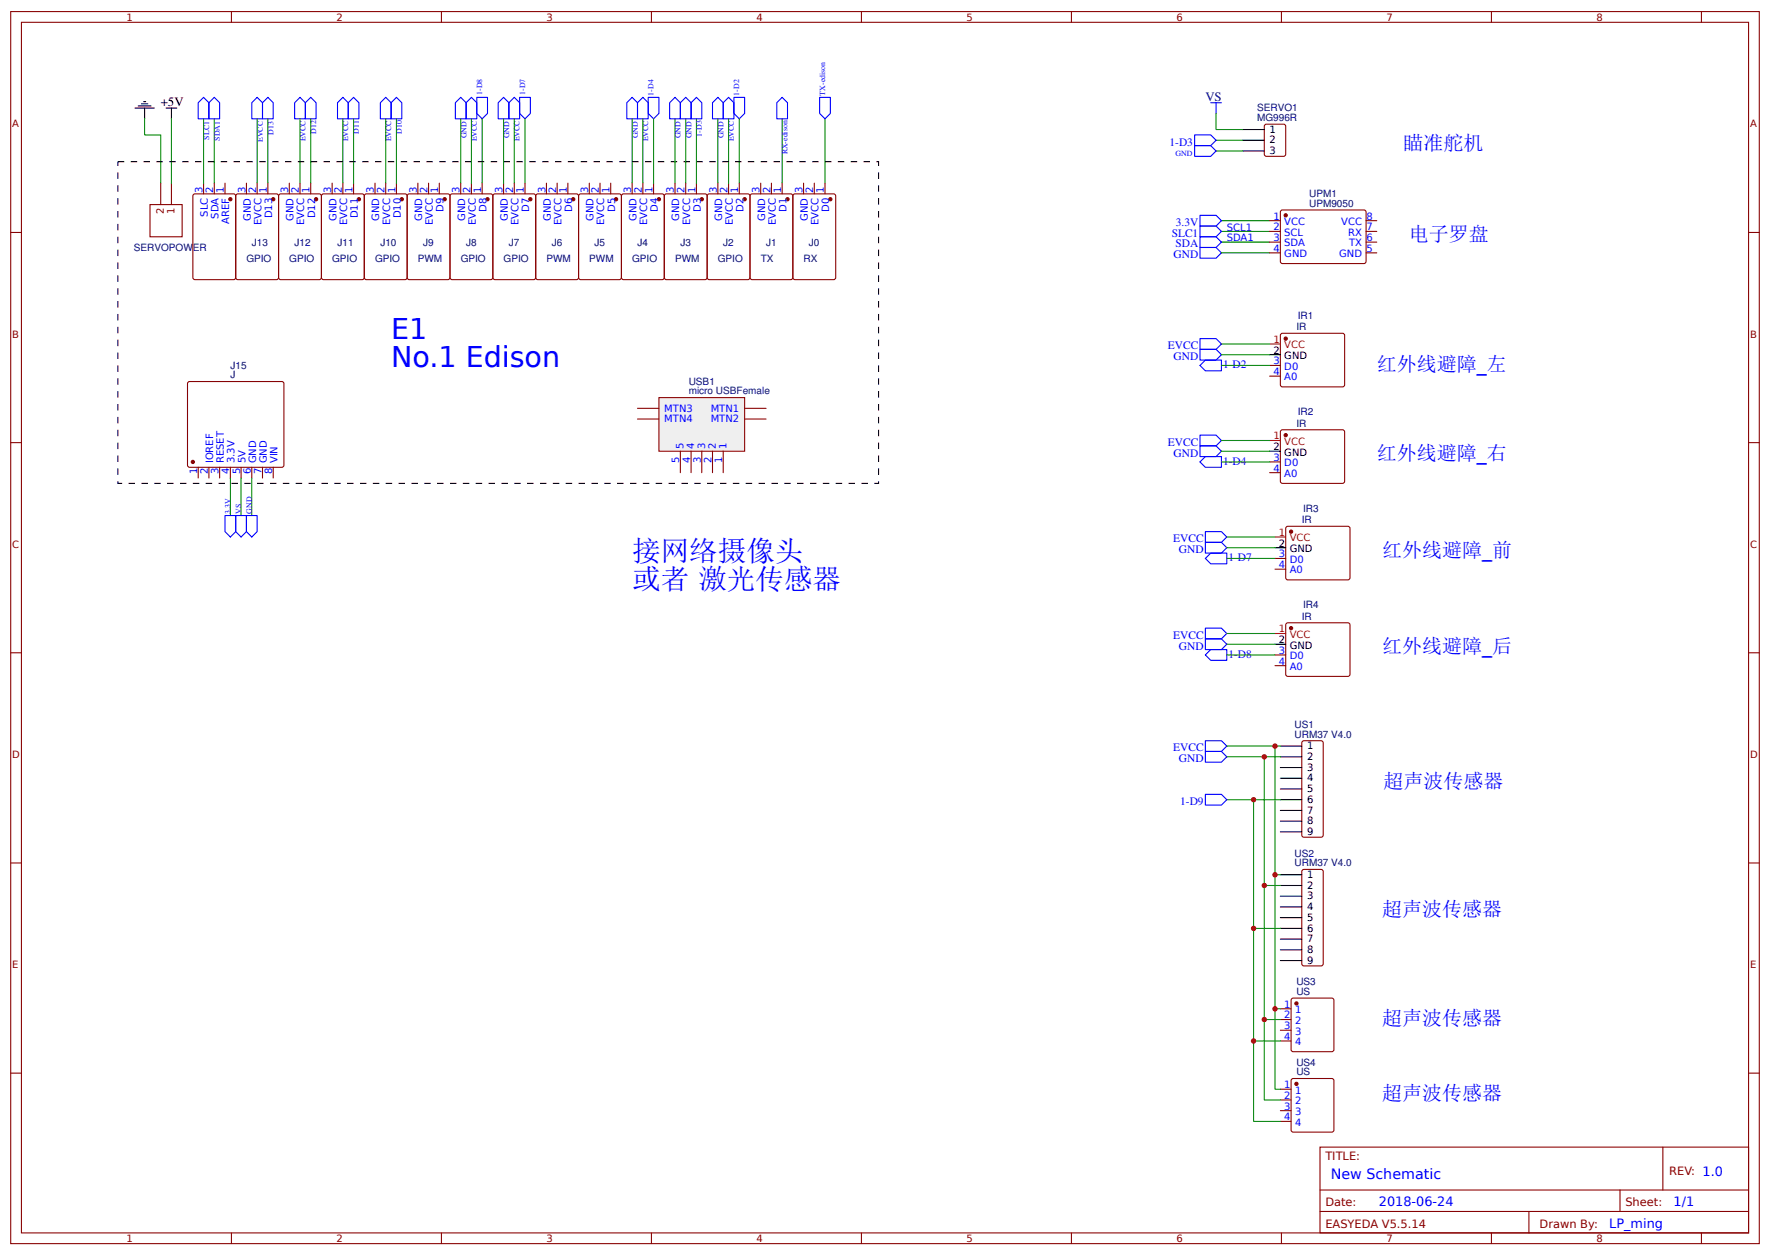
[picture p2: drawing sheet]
<svg xmlns="http://www.w3.org/2000/svg" width="437mm" height="310mm" viewBox="0 0 437 310" stroke-linecap="round" stroke-linejoin="round" font-family="sans-serif">
<g fill="none" stroke="#800" stroke-width=".26">
<path d="M2.6 2.9h431.8v304h-431.8zM5.3 5.5h426.5v298.7h-426.5zM57.1 2.9v2.6M109 2.9v2.6M160.9 2.9v2.6M212.7 2.9v2.6M264.6 2.9v2.6M316.4 2.9v2.6M368.3 2.9v2.6M420.2 2.9v2.6M312.3 30.9l.4-.3h4.3l.4 .3 .1 7.1-.3 .5-4.5 .1-.4-.3zM2.6 57.4h2.7"/>
<path d="M47.9 47.9l9.8-.1 .4 .3 .1 20.4-.3 .4-9.7 .1-.5-.3-.1-20.3zM50.3 45.2v2.6M52.9 45.2v2.6M55.6 45.2v2.6M58.3 48.1l.4-.3h9.6l.4 .3 .1 20.4-.3 .4-9.8 .1-.4-.3zM60.9 45.2v2.6M63.5 45.2v2.6M66.1 45.2v2.6M69.1 47.9l9.7-.1 .5 .3 .1 20.4-.3 .4-9.8 .1-.4-.3-.1-20.3zM71.4 45.2v2.6M74.1 45.2v2.6M76.7 45.2v2.6"/>
<path d="M79.6 47.9l9.8-.1 .5 .3 .1 20.4-.3 .4-9.8 .1-.5-.3v-20.3zM82 45.2v2.6M84.7 45.2v2.6M87.3 45.2v2.6M90 48.1l.5-.3h9.5l.5 .3v20.4l-.2 .4-9.8 .1-.5-.3zM92.6 45.2v2.6M95.2 45.2v2.6M97.9 45.2v2.6M100.8 47.9l9.8-.1 .5 .3v20.4l-.2 .4-9.8 .1-.5-.3-.1-20.3zM103.2 45.2v2.6M105.8 45.2v2.6M108.5 45.2v2.6"/>
<path d="M111.4 47.9l9.8-.1 .4 .3 .1 20.4-.3 .4-9.7 .1-.5-.3-.1-20.3zM113.8 45.2v2.6M116.4 45.2v2.6M119.1 45.2v2.6M121.8 48.1l.4-.3h9.6l.4 .3 .1 20.4-.3 .4-9.8 .1-.4-.3zM124.4 45.2v2.6M127 45.2v2.6M129.6 45.2v2.6M132.6 47.9l9.7-.1 .5 .3 .1 20.4-.3 .4-9.8 .1-.4-.3-.1-20.3zM134.9 45.2v2.6M137.6 45.2v2.6M140.2 45.2v2.6"/>
<path d="M143.1 47.9l9.8-.1 .5 .3 .1 20.4-.3 .4-9.8 .1-.5-.3v-20.3zM145.5 45.2v2.6M148.2 45.2v2.6M150.8 45.2v2.6M153.7 47.9l9.8-.1 .5 .3v20.4l-.2 .4-9.8 .1-.5-.3v-20.3zM156.1 45.2v2.6M158.7 45.2v2.6M161.4 45.2v2.6M164.3 47.9l9.8-.1 .5 .3v20.4l-.2 .4-9.8 .1-.5-.3-.1-20.3zM166.7 45.2v2.6M169.3 45.2v2.6M172 45.2v2.6"/>
<path d="M174.9 47.9l9.8-.1 .4 .3 .1 20.4-.3 .4-9.7 .1-.5-.3-.1-20.3zM177.3 45.2v2.6M179.9 45.2v2.6M182.6 45.2v2.6M185.3 48.1l.4-.3h9.6l.4 .3 .1 20.4-.3 .4-9.8 .1-.4-.3zM187.9 45.2v2.6M190.5 45.2v2.6M193.1 45.2v2.6M195.9 48.1l.4-.3h9.5l.5 .3 .1 20.4-.3 .4-9.8 .1-.4-.3zM198.4 45.2v2.6M201.1 45.2v2.6M203.7 45.2v2.6"/>
<path d="M313.5 54.5h2.7M313.5 57.1h2.7M313.5 59.7h2.7M316.2 52.1l.5-.3 20.4 .1 .2 .4v12.5l-.5 .2h-20.4l-.2-.5zM337.3 54.5h2.7M337.3 57.1h2.7M337.3 59.7h2.7M431.8 57.4h2.6M313.5 62.4h2.7M337.3 62.4h2.7M46.6 94.2h23.3l.2 .5-.1 20.3-.4 .3-23-.1-.3-.4v-20.1zM313.5 90.2h2.7"/>
<path d="M313.5 92.8h2.7M316.2 82.5l.5-.3 15.1 .1 .3 .5-.1 12.4-.5 .3-15.1-.1-.2-.5zM2.6 109.2h2.7M48.9 115.3v2.7M51.6 115.3v2.7M54.2 115.3v2.7M56.9 115.3v2.7M59.5 115.3v2.7M62.2 115.3v2.7M64.8 115.3v2.7M67.5 115.3v2.7M313.5 114h2.7"/>
<path d="M313.5 116.6h2.7M316.2 106.3l.5-.3 15.1 .1 .3 .5-.1 12.4-.5 .3-15.1-.1-.2-.5zM431.8 109.2h2.6M314.9 137.8h2.6M317.6 130.1l.4-.2h15.1l.3 .5-.1 12.4-.5 .3-15-.1-.3-.4zM314.9 140.4h2.6M317.6 153.9l.4-.2h15.1l.3 .5-.1 12.4-.5 .3-15-.1-.3-.4zM2.6 161.1h2.7M314.9 161.6h2.6M314.9 164.3h2.6M431.8 161.1h2.6M321.7 182.8h4.5l.5 .2 .1 .3v22.8l-.3 .4-.3 .1h-4.2l-.3-.1-.2-.4v-22.8z"/>
<path d="M2.6 212.9h2.7M321.5 214.8l.5-.3h4.2l.5 .3 .1 .3v22.7l-.3 .5h-.3h-4.2h-.3l-.2-.5zM431.8 212.9h2.6M316.2 248.9h2.6M316.2 251.6h2.6M316.2 254.2h2.6M316.2 256.9h2.6M319.1 246.3h9.8l.4 .2 .1 12.5-.3 .4-9.7 .1-.5-.3-.1-12.4zM2.6 264.8h2.7M316.2 268.8h2.6M316.2 271.4h2.6M316.2 274.1h2.6"/>
<path d="M316.2 276.7h2.6M319.1 266.2l9.8-.1 .4 .3 .1 12.4-.3 .5h-9.7l-.5-.2-.1-12.5zM431.8 264.8h2.6M326 283.1h105.8v21.1h-105.8zM326 293.6h105.8M326 298.9h105.8M377.6 298.9v5.3M400 293.6v5.3M410.6 283.1v10.5M57.1 304.2v2.7M109 304.2v2.7M160.9 304.2v2.7"/>
<path d="M212.7 304.2v2.7M264.6 304.2v2.7M316.4 304.2v2.7M368.3 304.2v2.7M420.2 304.2v2.7"/>
</g>
<path d="M37 50.5h8v7.9h-8zM39.7 45.2v5.3M42.3 45.2v5.3" fill="none" stroke="#800000" stroke-width=".26"/>
<g fill="#800" stroke="#800" stroke-width=".26">
<circle cx="67.5" cy="49.2" r=".4"/>
<circle cx="78.1" cy="49.2" r=".4"/>
<circle cx="88.6" cy="49.2" r=".4"/>
<circle cx="99.2" cy="49.2" r=".4"/>
<circle cx="109.8" cy="49.2" r=".4"/>
<circle cx="120.4" cy="49.2" r=".4"/>
<circle cx="131" cy="49.2" r=".4"/>
<circle cx="141.6" cy="49.2" r=".4"/>
<circle cx="152.1" cy="49.2" r=".4"/>
<circle cx="162.7" cy="49.2" r=".4"/>
<circle cx="173.3" cy="49.2" r=".4"/>
<circle cx="183.9" cy="49.2" r=".4"/>
<circle cx="194.5" cy="49.2" r=".4"/>
<circle cx="205.1" cy="49.2" r=".4"/>
<circle cx="56.9" cy="49.2" r=".4"/>
<circle cx="47.6" cy="114" r=".4"/>
<circle cx="317.5" cy="53.1" r=".4"/>
<circle cx="317.5" cy="83.6" r=".4"/>
<circle cx="317.5" cy="107.4" r=".4"/>
<circle cx="318.8" cy="131.2" r=".4"/>
<circle cx="318.8" cy="155" r=".4"/>
<circle cx="320.1" cy="247.6" r=".4"/>
<circle cx="320.1" cy="267.4" r=".4"/>
</g>
<g fill="none" stroke="#00f" stroke-width=".26">
<path d="M50.3 24l1.3 1.3v4h-2.7v-4zM52.9 24l1.3 1.3v4h-2.6v-4zM63.5 24l1.3 1.3v4h-2.6v-4zM66.1 24l1.4 1.3v4h-2.7v-4zM74.1 24l1.3 1.3v4h-2.6v-4zM76.7 24l1.4 1.3v4h-2.7v-4zM83.3 25.3l1.4-1.3 1.3 1.3v4h-2.7zM87.3 24l1.3 1.3v4h-2.6v-4zM95.2 24l1.4 1.3v4h-2.7v-4zM97.9 24l1.3 1.3v4h-2.6v-4zM113.8 24l1.3 1.3v4h-2.7v-4zM116.4 24l1.3 1.3v4h-2.6v-4z"/>
<path d="M117.7 24h2.7v4l-1.3 1.3-1.4-1.3zM124.4 24l1.3 1.3v4h-2.7v-4zM127 24l1.3 1.3v4h-2.6v-4zM128.3 24h2.7v4l-1.4 1.3-1.3-1.3zM156.1 24l1.3 1.3v4h-2.6v-4zM158.7 24l1.4 1.3v4h-2.7v-4zM160.1 24h2.6v4l-1.3 1.3-1.3-1.3zM177.3 24l1.3 1.3v4h-2.7v-4zM178.6 25.3l1.3-1.3 1.3 1.3v4h-2.6zM181.2 24h2.7v4l-1.3 1.3-1.4-1.3zM193.1 24l1.4 1.3v4h-2.7v-4zM202.4 24h2.7v4l-1.4 1.3-1.3-1.3z"/>
<path d="M295 33.3h4l1.3 1.3-1.3 1.3h-4zM299 25.3h2.6M300.3 25.3v2.7M296.3 58.4h4l1.3 1.3-1.3 1.4h-4zM296.3 55.8h4l1.3 1.3-1.3 1.3h-4zM296.3 53.1h4l1.3 1.4-1.3 1.3h-4zM296.3 61.1h4l1.3 1.3-1.3 1.3h-4zM296.3 90.2l1.4-1.4h3.9v2.7h-3.9zM296.3 86.2h4l1.3 1.3-1.3 1.3h-4zM296.3 83.6h4l1.3 1.3-1.3 1.3h-4zM296.3 114l1.4-1.3h3.9v2.6h-3.9zM296.3 110h4l1.3 1.3-1.3 1.4h-4z"/>
<path d="M296.3 107.4h4l1.3 1.3-1.3 1.3h-4zM55.6 127.2h2.6v4l-1.3 1.3-1.3-1.3zM60.9 127.2h2.6v4l-1.3 1.3-1.3-1.3zM297.7 133.8h3.9l1.3 1.3-1.3 1.4h-3.9zM297.7 131.2h3.9l1.3 1.3-1.3 1.3h-3.9zM299 136.5h3.9v2.6h-3.9l-1.3-1.3zM297.7 157.6h3.9l1.3 1.4-1.3 1.3h-3.9zM297.7 155h3.9l1.3 1.3-1.3 1.3h-3.9zM299 160.3h3.9v2.6h-3.9l-1.3-1.3zM297.7 182.8h3.9l1.3 1.3-1.3 1.3h-3.9zM297.7 185.4h3.9l1.3 1.3-1.3 1.4h-3.9zM297.7 196h3.9l1.3 1.3-1.3 1.3h-3.9z"/>
</g>
<g fill="none" stroke="#080" stroke-width=".26">
<path d="M35.7 29.3v4h4v11.9M42.3 29.3v15.9M50.3 29.3v15.9M52.9 29.3v15.9M63.5 29.3v15.9M66.1 29.3v15.9M74.1 29.3v15.9M76.7 29.3v15.9M84.7 29.3v15.9M87.3 29.3v15.9M95.2 29.3v15.9M97.9 29.3v15.9"/>
<path d="M113.8 29.3v15.9M116.4 29.3v15.9M119.1 29.3v15.9M124.4 29.3v15.9M127 29.3v15.9M129.6 29.3v15.9M156.1 29.3v15.9M158.7 29.3v15.9M161.4 29.3v15.9M177.3 29.3v15.9M179.9 29.3v15.9M182.6 29.3v15.9"/>
<path d="M193.1 29.3v15.9M203.7 29.3v15.9M300.3 28v4h6.6M300.3 34.6h6.6M301.6 54.5h11.9M301.6 59.7h11.9M301.6 57.1h11.9M301.6 62.4h11.9M301.6 84.9h11.9M301.6 87.5h11.9M301.6 90.2h11.9M56.9 118v9.2"/>
<path d="M62.2 118v9.2M301.6 108.7h11.9M301.6 111.3h11.9M301.6 114h11.9M302.9 132.5h12M302.9 135.1h12M302.9 137.8h12M302.9 156.3h12M302.9 159h12M302.9 161.6h12M302.9 197.3h13.3M302.9 184.1h13.3"/>
<path d="M302.9 186.7h13.3M309.6 197.3v31.8h6.6M312.2 186.7v31.8h4M314.9 184.1v31.7h1.3M312.2 218.5v33.1h4M314.9 215.8v33.1h1.3M309.6 229.1v27.8h6.6M309.6 256.9v19.8h6.6M312.2 251.6v19.8h4M314.9 248.9v19.9h1.3"/>
</g>
<g fill="none" stroke="#000" stroke-width=".26">
<path d="M33.3 26.7h4.8M34.1 26.1h3.2M34.9 25.6h1.6M35.5 25.1h.5M35.7 26.7v2.6M41 26.7h2.7M42.3 26.7v2.6M306.9 37.3h5.3M306.9 32h5.3M306.9 34.6h5.3M313.5 87.5h2.7M313.5 111.3h2.7"/>
<path d="M314.9 135.1h2.6M314.9 159h2.6M316.2 184.1h5.3M316.2 186.7h5.3M316.2 189.4h5.3M316.2 192h5.3M316.2 194.7h5.3M316.2 197.3h5.3M316.2 200h5.3M316.2 202.6h5.3M316.2 205.3h5.3M316.2 215.8h5.3"/>
<path d="M316.2 218.5h5.3M316.2 221.1h5.3M316.2 223.8h5.3M316.2 226.4h5.3M316.2 229.1h5.3M316.2 231.7h5.3M316.2 234.4h5.3M316.2 237h5.3"/>
</g>
<path d="M29.1 39.9h187.9v79.4h-187.9z" fill="none" stroke="#000" stroke-width=".26" stroke-dasharray="1.6 1.6" stroke-linecap="butt"/>
<path d="M313.5 84.9h2.7M313.5 108.7h2.7M314.9 132.5h2.6M314.9 156.3h2.6" fill="none" stroke="#f00" stroke-width=".26"/>
<path d="M162.7 98.1h21.2v13.2h-21.2z" fill="#efefef" stroke="#800" stroke-width=".26"/>
<path d="M157.4 103.4h5.3M157.4 100.8h5.3M168 111.3v5.3M170.7 111.3v5.3M173.3 111.3v5.3M175.9 111.3v5.3M178.6 111.3v5.3M183.9 103.4h5.3M183.9 100.8h5.3" fill="none" stroke="#800" stroke-width=".26"/>
<path d="M166.7 29.3v15.9M169.3 29.3v15.9M172 29.3v15.9M300.3 37.3h6.6M59.5 118v9.2" fill="none" stroke="#080" stroke-width=".26"/>
<path d="M166.7 24l1.3 1.3v4h-2.6v-4zM169.3 24l1.4 1.3v4h-2.7v-4zM170.7 25.3l1.3-1.3 1.3 1.3v4h-2.6zM295 35.9h4l1.3 1.4-1.3 1.3h-4zM58.2 127.2h2.7v4l-1.4 1.3-1.3-1.3z" fill="none" stroke="#00f" stroke-width=".26"/>
<g fill="#c00">
<circle cx="309.6" cy="256.9" r=".66"/>
<circle cx="309.6" cy="197.3" r=".66"/>
<circle cx="312.2" cy="218.5" r=".66"/>
<circle cx="314.9" cy="248.9" r=".66"/>
<circle cx="314.9" cy="184.1" r=".66"/>
<circle cx="314.9" cy="215.8" r=".66"/>
<circle cx="312.2" cy="186.7" r=".66"/>
<circle cx="312.2" cy="251.6" r=".66"/>
<circle cx="309.6" cy="229.1" r=".66"/>
</g>
<g font-size="7.1" fill="#00f">
<text x="96.6" y="83.6">E1</text>
<text x="96.6" y="90.6">No.1 Edison</text>
<text x="156.1" y="138.3">接网络摄像头</text>
<text x="156.1" y="145.4">或者 激光传感器</text>
</g>
<g font-size="4.9" fill="#00f">
<text x="346.6" y="36.9">瞄准舵机</text>
<text x="347.9" y="59.4">电子罗盘</text>
<text x="340" y="91.5">红外线避障_左</text>
<text x="340" y="113.6">红外线避障_右</text>
<text x="341.3" y="137.4">红外线避障_前</text>
<text x="341.3" y="161.2">红外线避障_后</text>
<text x="341.7" y="194.3">超声波传感器</text>
<text x="341.3" y="226.1">超声波传感器</text>
<text x="341.3" y="252.9">超声波传感器</text>
<text x="341.3" y="271.4">超声波传感器</text>
</g>
<text font-size="3.5" fill="#00f" x="328.6" y="291">New Schematic</text>
<text font-size="3.2" x="39.7" y="26.1">+5V</text>
<text font-size="3.2" fill="#000080" x="297.7" y="24.8">VS</text>
<g font-size="3.2" fill="#00f">
<text x="340.5" y="297.6">2018-06-24</text>
<text x="413.3" y="297.6">1/1</text>
<text x="397.4" y="302.9">LP_ming</text>
</g>
<g font-size="2.8" fill="#00f">
<text x="288.8" y="35.9">1-D3</text>
<text x="289.3" y="58.4">SLC1</text>
<text x="290.4" y="55.8">3.3V</text>
<text x="289.8" y="63.7">GND</text>
<text x="290.3" y="61.1">SDA</text>
<text x="288.4" y="86.2">EVCC</text>
<text x="289.8" y="88.8">GND</text>
<text x="302" y="90.7">1-D2</text>
<text x="288.4" y="110">EVCC</text>
<text x="289.8" y="112.7">GND</text>
<text x="302" y="114.6">1-D4</text>
<text x="289.7" y="133.8">EVCC</text>
<text x="291.1" y="136.5">GND</text>
<text x="303.4" y="138.4">1-D7</text>
<text x="289.7" y="157.6">EVCC</text>
<text x="291.1" y="160.3">GND</text>
<text x="303.4" y="162.3">1-D8</text>
<text x="289.7" y="185.4">EVCC</text>
<text x="291.1" y="188.1">GND</text>
<text x="291.4" y="198.6">1-D9</text>
</g>
<g font-size="2.8" fill="#800">
<text x="327.3" y="286.2">TITLE:</text>
<text x="412.2" y="289.9">REV: 1.0</text>
<text x="327.3" y="297.6">Date:</text>
<text x="401.4" y="297.6">Sheet:</text>
<text x="327.3" y="302.9">EASYEDA V5.5.14</text>
<text x="380.2" y="302.9">Drawn By:</text>
</g>
<g font-size="2.5" fill="#800">
<text x="31.2" y="5.1">1</text>
<text x="83.1" y="5.1">2</text>
<text x="134.9" y="5.1">3</text>
<text x="186.8" y="5.1">4</text>
<text x="238.7" y="5.1">5</text>
<text x="290.5" y="5.1">6</text>
<text x="342.4" y="5.1">7</text>
<text x="394.2" y="5.1">8</text>
<text x="3" y="31.4">A</text>
<text x="432.2" y="31.4">A</text>
<text x="3" y="83.3">B</text>
<text x="432.2" y="83.3">B</text>
<text x="3" y="135.1">C</text>
<text x="432.2" y="135.1">C</text>
<text x="3" y="187">D</text>
<text x="432.2" y="187">D</text>
<text x="3" y="238.9">E</text>
<text x="432.2" y="238.9">E</text>
<text x="31.2" y="306.5">1</text>
<text x="83.1" y="306.5">2</text>
<text x="134.9" y="306.5">3</text>
<text x="186.8" y="306.5">4</text>
<text x="238.7" y="306.5">5</text>
<text x="290.5" y="306.5">6</text>
<text x="342.4" y="306.5">7</text>
<text x="394.2" y="306.5">8</text>
</g>
<g font-size="2.5" fill="#000080">
<text x="310.4" y="29.8">MG996R</text>
<text x="310.4" y="27.5">SERVO1</text>
<text x="323.3" y="51">UPM9050</text>
<text x="323.3" y="48.7">UPM1</text>
<text x="33.1" y="62">SERVOPOWER</text>
<text x="60.9" y="64.7">GPIO</text>
<text x="62.2" y="60.7">J13</text>
<text x="71.4" y="64.7">GPIO</text>
<text x="72.8" y="60.7">J12</text>
<text x="82" y="64.7">GPIO</text>
<text x="83.3" y="60.7">J11</text>
<text x="92.6" y="64.7">GPIO</text>
<text x="93.9" y="60.7">J10</text>
<text x="103.2" y="64.7">PWM</text>
<text x="104.5" y="60.7">J9</text>
<text x="113.8" y="64.7">GPIO</text>
<text x="115.1" y="60.7">J8</text>
<text x="124.4" y="64.7">GPIO</text>
<text x="125.7" y="60.7">J7</text>
<text x="134.9" y="64.7">PWM</text>
<text x="136.3" y="60.7">J6</text>
<text x="145.5" y="64.7">PWM</text>
<text x="146.8" y="60.7">J5</text>
<text x="156.1" y="64.7">GPIO</text>
<text x="157.4" y="60.7">J4</text>
<text x="166.7" y="64.7">PWM</text>
<text x="168" y="60.7">J3</text>
<text x="177.3" y="64.7">GPIO</text>
<text x="178.6" y="60.7">J2</text>
<text x="187.9" y="64.7">TX</text>
<text x="189.2" y="60.7">J1</text>
<text x="198.4" y="64.7">RX</text>
<text x="199.8" y="60.7">J0</text>
<text x="320.2" y="81.4">IR</text>
<text x="320.5" y="78.6">IR1</text>
<text x="56.9" y="93.3">J</text>
<text x="56.9" y="91">J15</text>
<text x="170.1" y="94.9">USB1</text>
<text x="170.1" y="97.3">micro USBFemale</text>
<text x="320.2" y="105.2">IR</text>
<text x="320.5" y="102.4">IR2</text>
<text x="321.5" y="129.1">IR</text>
<text x="321.8" y="126.2">IR3</text>
<text x="321.5" y="152.9">IR</text>
<text x="321.8" y="150">IR4</text>
<text x="319.7" y="179.6">US1</text>
<text x="319.7" y="182">URM37 V4.0</text>
<text x="319.7" y="213.7">URM37 V4.0</text>
<text x="319.7" y="211.3">US2</text>
<text x="320.1" y="245.5">US</text>
<text x="320.1" y="243.1">US3</text>
<text x="320.1" y="262.9">US4</text>
<text x="320.1" y="265.3">US</text>
</g>
<g font-size="2.5">
<text x="313.5" y="32.8">1</text>
<text x="313.5" y="35.4">2</text>
<text x="313.5" y="38">3</text>
<text x="314.5" y="87.3">2</text>
<text x="317.2" y="88.6">GND</text>
<text x="314.5" y="111.1">2</text>
<text x="317.2" y="112.4">GND</text>
<text x="315.8" y="134.9">2</text>
<text x="318.5" y="136.2">GND</text>
<text x="315.8" y="158.7">2</text>
<text x="318.5" y="160">GND</text>
<text x="322.8" y="184.9">1</text>
<text x="322.8" y="187.5">2</text>
<text x="322.8" y="190.2">3</text>
<text x="322.8" y="192.8">4</text>
<text x="322.8" y="195.5">5</text>
<text x="322.8" y="198.1">6</text>
<text x="322.8" y="200.8">7</text>
<text x="322.8" y="203.4">8</text>
<text x="322.8" y="206.1">9</text>
<text x="322.8" y="216.6">1</text>
<text x="322.8" y="219.3">2</text>
<text x="322.8" y="221.9">3</text>
<text x="322.8" y="224.6">4</text>
<text x="322.8" y="227.2">5</text>
<text x="322.8" y="229.9">6</text>
<text x="322.8" y="232.5">7</text>
<text x="322.8" y="235.2">8</text>
<text x="322.8" y="237.8">9</text>
</g>
<g font-size="2.5" fill="#00f">
<text x="50" y="47.7" transform="rotate(-90 50 47.7)">3</text>
<text x="52.7" y="47.7" transform="rotate(-90 52.7 47.7)">2</text>
<text x="55.3" y="47.7" transform="rotate(-90 55.3 47.7)">1</text>
<text x="60.6" y="47.7" transform="rotate(-90 60.6 47.7)">3</text>
<text x="63.2" y="47.7" transform="rotate(-90 63.2 47.7)">2</text>
<text x="65.9" y="47.7" transform="rotate(-90 65.9 47.7)">1</text>
<text x="71.2" y="47.7" transform="rotate(-90 71.2 47.7)">3</text>
<text x="73.8" y="47.7" transform="rotate(-90 73.8 47.7)">2</text>
<text x="76.5" y="47.7" transform="rotate(-90 76.5 47.7)">1</text>
<text x="81.8" y="47.7" transform="rotate(-90 81.8 47.7)">3</text>
<text x="84.4" y="47.7" transform="rotate(-90 84.4 47.7)">2</text>
<text x="87" y="47.7" transform="rotate(-90 87 47.7)">1</text>
<text x="92.3" y="47.7" transform="rotate(-90 92.3 47.7)">3</text>
<text x="95" y="47.7" transform="rotate(-90 95 47.7)">2</text>
<text x="97.6" y="47.7" transform="rotate(-90 97.6 47.7)">1</text>
<text x="102.9" y="47.7" transform="rotate(-90 102.9 47.7)">3</text>
<text x="105.6" y="47.7" transform="rotate(-90 105.6 47.7)">2</text>
<text x="108.2" y="47.7" transform="rotate(-90 108.2 47.7)">1</text>
<text x="113.5" y="47.7" transform="rotate(-90 113.5 47.7)">3</text>
<text x="116.2" y="47.7" transform="rotate(-90 116.2 47.7)">2</text>
<text x="118.8" y="47.7" transform="rotate(-90 118.8 47.7)">1</text>
<text x="124.1" y="47.7" transform="rotate(-90 124.1 47.7)">3</text>
<text x="126.7" y="47.7" transform="rotate(-90 126.7 47.7)">2</text>
<text x="129.4" y="47.7" transform="rotate(-90 129.4 47.7)">1</text>
<text x="134.7" y="47.7" transform="rotate(-90 134.7 47.7)">3</text>
<text x="137.3" y="47.7" transform="rotate(-90 137.3 47.7)">2</text>
<text x="140" y="47.7" transform="rotate(-90 140 47.7)">1</text>
<text x="145.3" y="47.7" transform="rotate(-90 145.3 47.7)">3</text>
<text x="147.9" y="47.7" transform="rotate(-90 147.9 47.7)">2</text>
<text x="150.5" y="47.7" transform="rotate(-90 150.5 47.7)">1</text>
<text x="155.8" y="47.7" transform="rotate(-90 155.8 47.7)">3</text>
<text x="158.5" y="47.7" transform="rotate(-90 158.5 47.7)">2</text>
<text x="161.1" y="47.7" transform="rotate(-90 161.1 47.7)">1</text>
<text x="166.4" y="47.7" transform="rotate(-90 166.4 47.7)">3</text>
<text x="169.1" y="47.7" transform="rotate(-90 169.1 47.7)">2</text>
<text x="171.7" y="47.7" transform="rotate(-90 171.7 47.7)">1</text>
<text x="177" y="47.7" transform="rotate(-90 177 47.7)">3</text>
<text x="179.7" y="47.7" transform="rotate(-90 179.7 47.7)">2</text>
<text x="182.3" y="47.7" transform="rotate(-90 182.3 47.7)">1</text>
<text x="187.6" y="47.7" transform="rotate(-90 187.6 47.7)">3</text>
<text x="190.2" y="47.7" transform="rotate(-90 190.2 47.7)">2</text>
<text x="192.9" y="47.7" transform="rotate(-90 192.9 47.7)">1</text>
<text x="198.2" y="47.7" transform="rotate(-90 198.2 47.7)">3</text>
<text x="200.8" y="47.7" transform="rotate(-90 200.8 47.7)">2</text>
<text x="203.5" y="47.7" transform="rotate(-90 203.5 47.7)">1</text>
<text x="51.3" y="53.5" transform="rotate(-90 51.3 53.5)">SLC</text>
<text x="54" y="53.9" transform="rotate(-90 54 53.9)">SDA</text>
<text x="67.2" y="53.9" transform="rotate(-90 67.2 53.9)">D13</text>
<text x="77.8" y="53.9" transform="rotate(-90 77.8 53.9)">D12</text>
<text x="88.4" y="53.9" transform="rotate(-90 88.4 53.9)">D11</text>
<text x="99" y="53.9" transform="rotate(-90 99 53.9)">D10</text>
<text x="109.5" y="52.3" transform="rotate(-90 109.5 52.3)">D9</text>
<text x="120.1" y="52.3" transform="rotate(-90 120.1 52.3)">D8</text>
<text x="130.7" y="52.3" transform="rotate(-90 130.7 52.3)">D7</text>
<text x="141.3" y="52.3" transform="rotate(-90 141.3 52.3)">D6</text>
<text x="151.9" y="52.3" transform="rotate(-90 151.9 52.3)">D5</text>
<text x="162.5" y="52.3" transform="rotate(-90 162.5 52.3)">D4</text>
<text x="173" y="52.3" transform="rotate(-90 173 52.3)">D3</text>
<text x="183.6" y="52.3" transform="rotate(-90 183.6 52.3)">D2</text>
<text x="194.2" y="52.3" transform="rotate(-90 194.2 52.3)">D1</text>
<text x="204.8" y="52.3" transform="rotate(-90 204.8 52.3)">D0</text>
<text x="56.6" y="55.2" transform="rotate(-90 56.6 55.2)">AREF</text>
<text x="61.9" y="54.5" transform="rotate(-90 61.9 54.5)">GND</text>
<text x="64.6" y="55.5" transform="rotate(-90 64.6 55.5)">EVCC</text>
<text x="72.5" y="54.5" transform="rotate(-90 72.5 54.5)">GND</text>
<text x="75.1" y="55.5" transform="rotate(-90 75.1 55.5)">EVCC</text>
<text x="83.1" y="54.5" transform="rotate(-90 83.1 54.5)">GND</text>
<text x="85.7" y="55.5" transform="rotate(-90 85.7 55.5)">EVCC</text>
<text x="93.7" y="54.5" transform="rotate(-90 93.7 54.5)">GND</text>
<text x="96.3" y="55.5" transform="rotate(-90 96.3 55.5)">EVCC</text>
<text x="104.2" y="54.5" transform="rotate(-90 104.2 54.5)">GND</text>
<text x="106.9" y="55.5" transform="rotate(-90 106.9 55.5)">EVCC</text>
<text x="114.8" y="54.5" transform="rotate(-90 114.8 54.5)">GND</text>
<text x="117.5" y="55.5" transform="rotate(-90 117.5 55.5)">EVCC</text>
<text x="125.4" y="54.5" transform="rotate(-90 125.4 54.5)">GND</text>
<text x="128.1" y="55.5" transform="rotate(-90 128.1 55.5)">EVCC</text>
<text x="136" y="54.5" transform="rotate(-90 136 54.5)">GND</text>
<text x="138.6" y="55.5" transform="rotate(-90 138.6 55.5)">EVCC</text>
<text x="146.6" y="54.5" transform="rotate(-90 146.6 54.5)">GND</text>
<text x="149.2" y="55.5" transform="rotate(-90 149.2 55.5)">EVCC</text>
<text x="157.2" y="54.5" transform="rotate(-90 157.2 54.5)">GND</text>
<text x="159.8" y="55.5" transform="rotate(-90 159.8 55.5)">EVCC</text>
<text x="167.7" y="54.5" transform="rotate(-90 167.7 54.5)">GND</text>
<text x="170.4" y="55.5" transform="rotate(-90 170.4 55.5)">EVCC</text>
<text x="178.3" y="54.5" transform="rotate(-90 178.3 54.5)">GND</text>
<text x="181" y="55.5" transform="rotate(-90 181 55.5)">EVCC</text>
<text x="188.9" y="54.5" transform="rotate(-90 188.9 54.5)">GND</text>
<text x="191.6" y="55.5" transform="rotate(-90 191.6 55.5)">EVCC</text>
<text x="199.5" y="54.5" transform="rotate(-90 199.5 54.5)">GND</text>
<text x="202.1" y="55.5" transform="rotate(-90 202.1 55.5)">EVCC</text>
<text x="302.9" y="56.9">SCL1</text>
<text x="302.9" y="59.6">SDA1</text>
<text x="314.5" y="54.2">1</text>
<text x="314.5" y="56.8">2</text>
<text x="314.5" y="59.5">3</text>
<text x="317.2" y="55.5">VCC</text>
<text x="317.2" y="58.2">SCL</text>
<text x="331.2" y="55.5">VCC</text>
<text x="333" y="58.2">RX</text>
<text x="337.5" y="59.5">6</text>
<text x="337.5" y="56.8">7</text>
<text x="337.5" y="54.2">8</text>
<text x="314.5" y="62.1">4</text>
<text x="317.2" y="60.8">SDA</text>
<text x="317.2" y="63.4">GND</text>
<text x="330.7" y="63.4">GND</text>
<text x="333.2" y="60.8">TX</text>
<text x="337.5" y="62.1">5</text>
<text x="314.5" y="89.9">3</text>
<text x="314.5" y="92.6">4</text>
<text x="317.2" y="91.2">D0</text>
<text x="317.2" y="93.9">A0</text>
<text x="164" y="101.5">MTN3</text>
<text x="175.5" y="101.5">MTN1</text>
<text x="164" y="104.2">MTN4</text>
<text x="175.5" y="104.2">MTN2</text>
<text x="168.8" y="110.8" transform="rotate(-90 168.8 110.8)">5</text>
<text x="171.4" y="110.8" transform="rotate(-90 171.4 110.8)">4</text>
<text x="174.1" y="110.8" transform="rotate(-90 174.1 110.8)">3</text>
<text x="176.7" y="110.8" transform="rotate(-90 176.7 110.8)">2</text>
<text x="179.4" y="110.8" transform="rotate(-90 179.4 110.8)">1</text>
<text x="314.5" y="113.7">3</text>
<text x="48.7" y="117" transform="rotate(-90 48.7 117)">1</text>
<text x="51.3" y="117" transform="rotate(-90 51.3 117)">2</text>
<text x="52.7" y="114.3" transform="rotate(-90 52.7 114.3)">IOREF</text>
<text x="54" y="117" transform="rotate(-90 54 117)">3</text>
<text x="55.3" y="114.3" transform="rotate(-90 55.3 114.3)">RESET</text>
<text x="56.6" y="117" transform="rotate(-90 56.6 117)">4</text>
<text x="57.9" y="114.3" transform="rotate(-90 57.9 114.3)">3.3V</text>
<text x="59.3" y="117" transform="rotate(-90 59.3 117)">5</text>
<text x="60.6" y="114.3" transform="rotate(-90 60.6 114.3)">5V</text>
<text x="61.9" y="117" transform="rotate(-90 61.9 117)">6</text>
<text x="63.2" y="114.3" transform="rotate(-90 63.2 114.3)">GND</text>
<text x="64.6" y="117" transform="rotate(-90 64.6 117)">7</text>
<text x="65.9" y="114.3" transform="rotate(-90 65.9 114.3)">GND</text>
<text x="67.2" y="117" transform="rotate(-90 67.2 117)">8</text>
<text x="68.5" y="114.3" transform="rotate(-90 68.5 114.3)">VIN</text>
<text x="167.7" y="114.2" transform="rotate(-90 167.7 114.2)">5</text>
<text x="170.4" y="114.2" transform="rotate(-90 170.4 114.2)">4</text>
<text x="173" y="114.2" transform="rotate(-90 173 114.2)">3</text>
<text x="175.7" y="114.2" transform="rotate(-90 175.7 114.2)">2</text>
<text x="178.3" y="114.2" transform="rotate(-90 178.3 114.2)">1</text>
<text x="314.5" y="116.4">4</text>
<text x="317.2" y="115">D0</text>
<text x="317.2" y="117.7">A0</text>
<text x="315.8" y="137.5">3</text>
<text x="315.8" y="140.2">4</text>
<text x="318.5" y="138.9">D0</text>
<text x="318.5" y="141.5">A0</text>
<text x="315.8" y="161.3">3</text>
<text x="315.8" y="164">4</text>
<text x="318.5" y="162.7">D0</text>
<text x="318.5" y="165.3">A0</text>
<text x="317.1" y="248.7">1</text>
<text x="317.1" y="251.3">2</text>
<text x="319.8" y="250">1</text>
<text x="317.1" y="253.9">3</text>
<text x="317.1" y="256.6">4</text>
<text x="319.8" y="252.6">2</text>
<text x="319.8" y="255.3">3</text>
<text x="319.8" y="257.9">4</text>
<text x="317.1" y="268.5">1</text>
<text x="319.8" y="269.8">1</text>
<text x="317.1" y="271.1">2</text>
<text x="317.1" y="273.8">3</text>
<text x="319.8" y="272.5">2</text>
<text x="319.8" y="275.1">3</text>
<text x="317.1" y="276.4">4</text>
<text x="319.8" y="277.8">4</text>
</g>
<g font-size="2.5" fill="#800000">
<text x="40.5" y="52.8" transform="rotate(-90 40.5 52.8)">2</text>
<text x="43.1" y="52.8" transform="rotate(-90 43.1 52.8)">1</text>
</g>
<g font-size="2.5" fill="#f00">
<text x="314.5" y="84.6">1</text>
<text x="317.2" y="85.9">VCC</text>
<text x="314.5" y="108.4">1</text>
<text x="317.2" y="109.7">VCC</text>
<text x="315.8" y="132.2">1</text>
<text x="318.5" y="133.6">VCC</text>
<text x="315.8" y="156.1">1</text>
<text x="318.5" y="157.4">VCC</text>
</g>
<g font-size="1.9" fill="#00f">
<text x="119.1" y="23.4" transform="rotate(-90 119.1 23.4)">1-D8</text>
<text x="129.7" y="23.4" transform="rotate(-90 129.7 23.4)">1-D7</text>
<text x="161.4" y="23.6" transform="rotate(-90 161.4 23.6)">1-D4</text>
<text x="182.6" y="23.6" transform="rotate(-90 182.6 23.6)">1-D2</text>
<text x="203.7" y="23.6" transform="rotate(-90 203.7 23.6)">TX-edison</text>
<text x="51.7" y="34.4" transform="rotate(-90 51.7 34.4)">SLC1</text>
<text x="54.3" y="34.8" transform="rotate(-90 54.3 34.8)">SDA1</text>
<text x="64.9" y="35.1" transform="rotate(-90 64.9 35.1)">EVCC</text>
<text x="67.5" y="33.2" transform="rotate(-90 67.5 33.2)">D13</text>
<text x="75.4" y="34.9" transform="rotate(-90 75.4 34.9)">EVCC</text>
<text x="78.1" y="33.1" transform="rotate(-90 78.1 33.1)">D12</text>
<text x="86" y="34.9" transform="rotate(-90 86 34.9)">EVCC</text>
<text x="88.6" y="33.1" transform="rotate(-90 88.6 33.1)">D11</text>
<text x="96.6" y="34.9" transform="rotate(-90 96.6 34.9)">EVCC</text>
<text x="99.2" y="33.1" transform="rotate(-90 99.2 33.1)">D10</text>
<text x="115.2" y="34.1" transform="rotate(-90 115.2 34.1)">GND</text>
<text x="117.7" y="34.9" transform="rotate(-90 117.7 34.9)">EVCC</text>
<text x="125.8" y="34.1" transform="rotate(-90 125.8 34.1)">GND</text>
<text x="128.3" y="34.9" transform="rotate(-90 128.3 34.9)">EVCC</text>
<text x="157.5" y="34.1" transform="rotate(-90 157.5 34.1)">GND</text>
<text x="160.1" y="34.9" transform="rotate(-90 160.1 34.9)">EVCC</text>
<text x="168.1" y="34.1" transform="rotate(-90 168.1 34.1)">GND</text>
<text x="170.7" y="34.1" transform="rotate(-90 170.7 34.1)">GND</text>
<text x="173.3" y="33.7" transform="rotate(-90 173.3 33.7)">1-D3</text>
<text x="178.7" y="34.1" transform="rotate(-90 178.7 34.1)">GND</text>
<text x="181.2" y="34.9" transform="rotate(-90 181.2 34.9)">EVCC</text>
<text x="194.5" y="38.1" transform="rotate(-90 194.5 38.1)">RX-edison</text>
<text x="290.3" y="38.6">GND</text>
<text x="56.9" y="126.8" transform="rotate(-90 56.9 126.8)">3.3V</text>
<text x="59.5" y="126.8" transform="rotate(-90 59.5 126.8)">VS</text>
<text x="62.2" y="126.8" transform="rotate(-90 62.2 126.8)">GND</text>
</g>
</svg>
